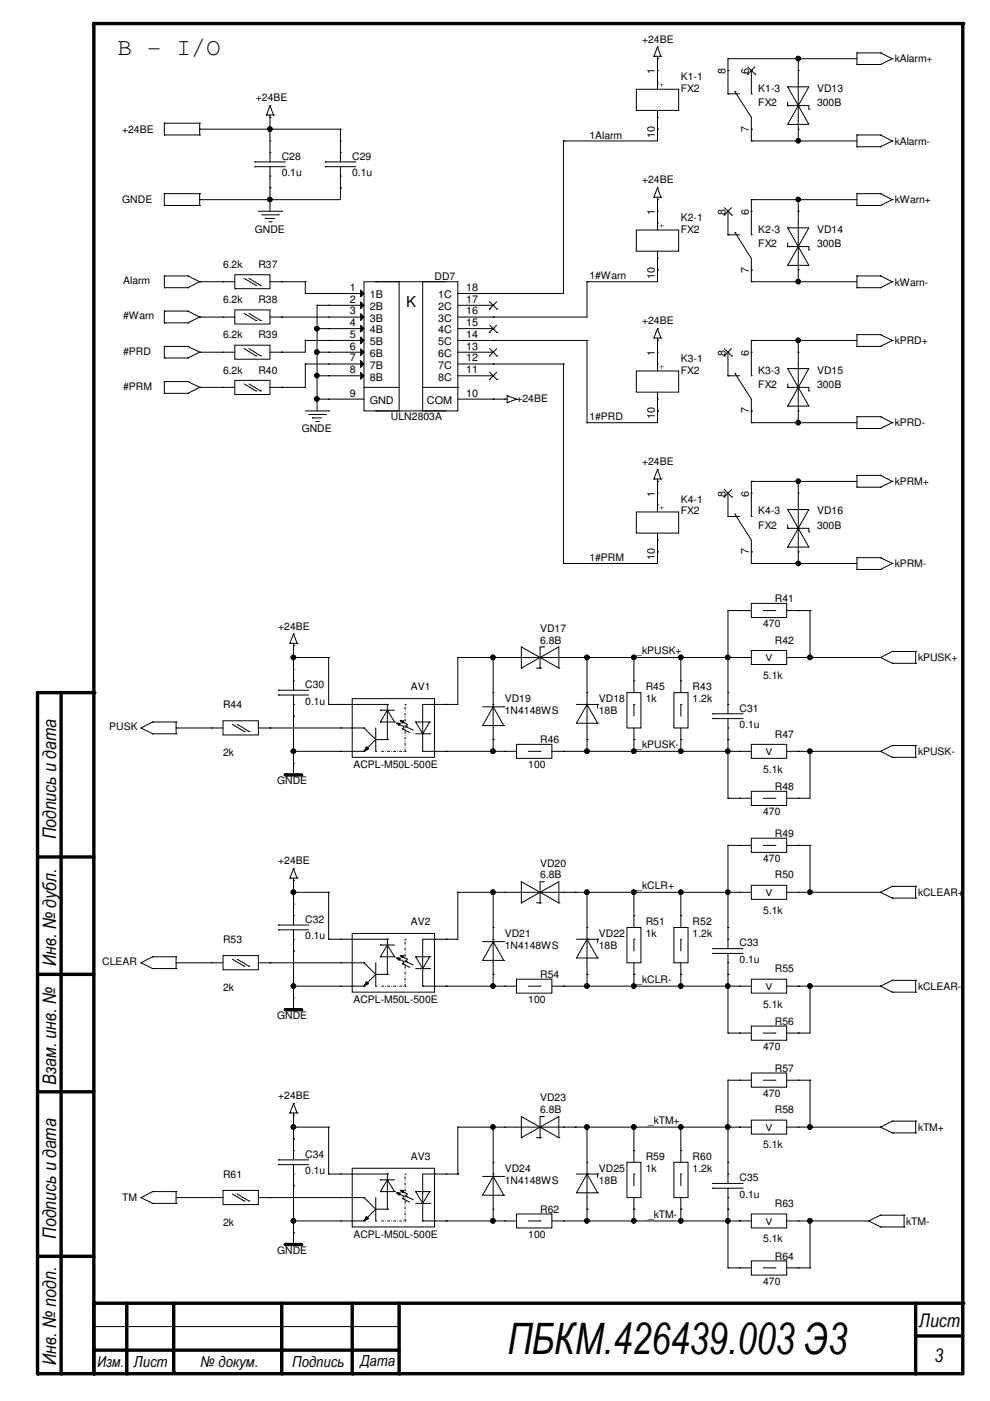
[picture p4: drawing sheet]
<svg xmlns="http://www.w3.org/2000/svg" width="210mm" height="297mm" viewBox="0 0 210 297" stroke-linecap="round" stroke-linejoin="round" font-family="sans-serif">
<g fill="none" stroke="#000" stroke-width=".72">
<path d="M13 146.9v144.4M19.9 146.9h-11.9v144.4h196.1v-286.3h-184.2v286.3M60.5 164.3h3.5M8 181.7h11.9M8 206.6h11.9M60.5 214.1h3.5M8 231.5h11.9M8 266.4h11.9M20.2 276.3h183.9M26.9 276.3v15M36.8 276.3v14.7M59.7 276.3v15"/>
<path d="M60.5 263.9h3.5M74.7 276.3v15M84.6 276.3v15M194.1 276.3v15M19.9 286.3h64.7M194.1 283.3h10"/>
</g>
<g fill="#000">
<circle cx="19.9" cy="5" r=".36"/>
<circle cx="204.1" cy="5" r=".36"/>
<circle cx="8" cy="146.9" r=".36"/>
<circle cx="19.9" cy="146.9" r=".36"/>
<circle cx="60.5" cy="164.3" r=".36"/>
<circle cx="8" cy="181.7" r=".36"/>
<circle cx="8" cy="206.6" r=".36"/>
<circle cx="60.5" cy="214.1" r=".36"/>
<circle cx="8" cy="231.5" r=".36"/>
<circle cx="8" cy="266.4" r=".36"/>
<circle cx="19.9" cy="276.3" r=".36"/>
<circle cx="20.2" cy="276.3" r=".36"/>
<circle cx="60.5" cy="263.9" r=".36"/>
<circle cx="204.1" cy="276.3" r=".36"/>
<circle cx="8" cy="291.3" r=".36"/>
<circle cx="13" cy="291.3" r=".36"/>
<circle cx="19.9" cy="291.3" r=".36"/>
<circle cx="19.9" cy="286.3" r=".36"/>
<circle cx="26.9" cy="291.3" r=".36"/>
<circle cx="36.8" cy="291" r=".36"/>
<circle cx="59.7" cy="291.3" r=".36"/>
<circle cx="74.7" cy="291.3" r=".36"/>
<circle cx="84.6" cy="291.3" r=".36"/>
<circle cx="194.1" cy="291.3" r=".36"/>
<circle cx="194.1" cy="283.3" r=".36"/>
</g>
<g fill="none" stroke="#000" stroke-width=".21">
<path d="M134.9 18.9h9v4.5h-9zM138.6 11.9h.1M138.6 11.9h1.5M139.4 12.4h.1M139.4 9.9h.1M139.4 17.4h.1M139.4 14.9h.1M139.4 11.9v7M139.4 9.9l-.8 2M139.4 9.9l.7 2M140.1 11.9h.1M154.3 12.4h.1"/>
<path d="M154.3 19.9h.1M154.3 14.9h.1M154.3 12.4v7.5M154.3 12.4h27.4M154.3 19.9h2.5M155.8 19.4h.1M155.8 19.4l3.5 5.5v5M158.5 15.7h.1M158.5 14.2l1.6 1.5M159.3 19.9h.1M159.3 14.9h.1M159.3 14.9v5"/>
<path d="M160.1 14.2l-1.6 1.5M160.1 15.7h.1M167 18.4h.1M167 18.4l4.5 8h-4.5M167 18.4h4.5l-4.5 8M169.2 12.4h.1M169.2 14.9h.1M169.2 12.4v17.5M181.7 13.7h.1M181.7 11.2h.1M181.7 11.2v2.5M181.7 11.2h5"/>
<path d="M181.7 13.7h5M186.7 11.2h.1M186.7 13.7h.1M186.7 11.2l2.5 1.2M189.2 12.4h.1M189.2 12.4l-2.5 1.3M34.8 28.6h.1M34.8 26.1h.1M34.8 26.1v2.5M34.8 26.1h7.5M34.8 28.6h7.5M42.3 27.4h.1"/>
<path d="M42.3 26.1h.1M42.3 28.6h.1M42.3 27.4h29.9M42.3 26.1v2.5M54 35.3h.1M54 34.3h.1M54 35.3h6.5M54 34.3h6.5M56.5 24.4h.1M56.5 24.4h1.5M57.2 27.4h.1M57.2 24.9h.1"/>
<path d="M57.2 39.8h.1M57.2 22.4h.1M57.2 37.3h.1M57.2 32.3h.1M57.2 29.9h.1M57.2 24.4v9.9M57.2 35.3v9.5M57.2 22.4l-.7 2M57.2 22.4l.8 2M58 24.4h.1M69 35.3h.1M69 34.3h.1"/>
<path d="M69 35.3h6.4M69 34.3h6.4M72.2 27.4h.1M72.2 39.8h.1M72.2 37.3h.1M72.2 32.3h.1M72.2 29.9h.1M72.2 27.4v6.9M72.2 35.3v7h-29.9M119.5 29.9h.1M119.5 29.9v32.3h-22.4M139.4 27.4h.1"/>
<path d="M139.4 39.8h.1M139.4 24.9h.1M139.4 23.4v6.5h-19.9M139.4 39.8l-.8 2M139.4 39.8l.7 2M159.3 29.9h.1M159.3 27.4h.1M159.3 29.9h22.4M167 22.4h.1M167 26.4h.1M167 21.7v.7M167 22.4h4.5v.8"/>
<path d="M169.2 29.9h.1M169.2 22.4h.1M169.2 27.4h.1M171.5 23.2h.1M181.7 31.1h.1M181.7 28.6h.1M181.7 28.6h5M181.7 28.6v2.5M181.7 31.1h5M186.7 28.6h.1M186.7 31.1h.1M186.7 28.6l2.5 1.3"/>
<path d="M189.2 29.9h.1M189.2 29.9l-2.5 1.2M34.8 43.6h.1M34.8 41.1h.1M34.8 58.5h.1M34.8 41.1h7.5M34.8 43.6h7.5M34.8 41.1v2.5M34.8 58.5v2.5M34.8 58.5h5M39.8 58.5h.1M39.8 58.5l2.5 1.2"/>
<path d="M42.3 59.7h.1M42.3 42.3h.1M42.3 41.1h.1M42.3 43.6h.1M42.3 59.7h7.5M42.3 41.1v2.5M42.3 59.7l-2.5 1.3M47.3 59.7h.1M49.8 58.3h7.4v2.9h-7.4zM51.8 59l2.5 1.5M52.8 59l2.4 1.5M54.8 44.8h4.9"/>
<path d="M55.5 45.6h3.5M56.3 46.3h.1M56.3 46.3h2M57 47h.5M57.2 42.3h.1M57.2 59.7h7.5M57.5 47h.1M59 45.6h.1M59.7 59.7h.1M59.7 44.8h.1M64.7 59.7h.1M64.7 59.7v2.5"/>
<path d="M77.2 59.7h7.4v27.4h-7.4zM79.7 59.7h.1M79.7 59.7h14.9M89.6 59.7h7.5v27.4h-7.5zM124.5 59.7h.1M124.5 59.7v7.5h-27.4M134.9 48.8h9v4.5h-9zM138.6 41.8h.1M138.6 41.8h1.5M139.4 57.2h.1M139.4 42.3h.1M139.4 54.8h.1"/>
<path d="M139.4 47.3h.1M139.4 44.8h.1M139.4 53.3v6.4h-14.9M139.4 41.8v7M140.1 41.8h.1M153.5 45.6h.1M153.6 44l1.6 1.6M154.3 49.8h.1M154.3 44.8h.1M154.3 44.8v5M154.3 49.8h2.5M155.1 44l-1.6 1.6"/>
<path d="M155.2 45.6h.1M155.8 49.3h.1M155.8 49.3l3.5 5.5v4.9M159.3 57.2h.1M159.3 59.7h.1M159.3 42.3h.1M159.3 49.8h.1M159.3 44.8h.1M159.3 59.7h22.4M159.3 42.3h22.4M159.3 42.3v7.5M167 48.3h.1"/>
<path d="M167 52.3h.1M167 56.3h.1M167 48.3l2.2 4M167 48.3h4.5l-4.5 8M167 52.3h4.5v.7M167 51.5v.8M169.2 59.7h.1M169.2 42.3h.1M169.2 52.3h.1M169.2 57.2h.1M169.2 44.8h.1M169.2 42.3v17.4"/>
<path d="M169.2 52.3l2.3 4h-4.5M171.5 53h.1M181.7 43.6h.1M181.7 41.1h.1M181.7 58.5h.1M181.7 41.1h5M181.7 43.6h5M181.7 58.5h5M181.7 41.1v2.5M181.7 58.5v2.5M186.7 41.1h.1M186.7 43.6h.1"/>
<path d="M186.7 58.5h.1M186.7 41.1l2.5 1.2M186.7 58.5l2.5 1.2M189.2 42.3h.1M189.2 59.7h.1M189.2 42.3l-2.5 1.3M189.2 59.7l-2.5 1.3M34.8 75.9h.1M34.8 73.4h.1M34.8 68.5h.1M34.8 66h.1M34.8 61h.1"/>
<path d="M34.8 66v2.5M34.8 73.4v2.5M34.8 75.9h5M34.8 73.4h5M34.8 68.5h5M34.8 66h5M34.8 61h5M39.8 75.9h.1M39.8 73.4h.1M39.8 68.5h.1M39.8 66h.1M39.8 61h.1"/>
<path d="M39.8 73.4l2.5 1.3M39.8 66l2.5 1.2M42.3 67.2h.1M42.3 74.7h.1M42.3 67.2h7.5M42.3 74.7h7.5M42.3 74.7l-2.5 1.2M42.3 67.2l-2.5 1.3M47.3 74.7h.1M47.3 67.2h.1M49.8 73.2h7.4v3h-7.4zM49.8 65.7h7.4v3h-7.4z"/>
<path d="M51.8 73.9l2.5 1.5M51.8 66.5l2.5 1.4M52.8 73.9l2.4 1.5M52.8 66.5l2.4 1.4M54.3 75.4h.1M54.3 67.9h.1M54.3 60.5h.1M55.2 75.4h.1M55.2 67.9h.1M55.2 60.5h.1M57.2 67.2h20M59.7 67.2h.1"/>
<path d="M59.7 74.7h.1M64.7 62.2h.1M64.7 77.2h.1M64.7 72.2h.1M64.7 72.2v2.5h-7.5M64.7 77.2v4.9h-7.5M64.7 77.2h12.5M64.7 72.2h12.5M64.7 62.2h12.5M67.2 64.7h.1M67.2 69.7h.1M67.2 79.7h.1"/>
<path d="M67.2 74.7h.1M67.2 64.7v22.4M67.2 74.7h10M67.2 64.7h10M67.2 79.7h10M67.2 69.7h10M69.7 64.7h.1M69.7 77.2h.1M69.7 79.7h.1M69.7 69.7h.1M69.7 74.7h.1M69.7 67.2h.1"/>
<path d="M69.7 72.2h.1M69.7 62.2h.1M76.5 64l.7 .7-.7 .7zM76.5 76.5l.7 .7-.7 .7zM76.5 79l.7 .7-.7 .7zM76.5 69l.7 .7-.7 .7zM76.5 74l.7 .7-.7 .7zM76.5 66.5l.7 .7-.7 .7zM76.5 71.5l.7 .7-.7 .7zM76.5 61.5l.7 .7-.7 .7zM97.1 74.7h7.5M97.1 77.2h22.4"/>
<path d="M97.1 72.2h27.4M97.1 64.7h7.5M97.1 79.7h7.5M97.1 69.7h7.5M103.8 75.5h.1M103.8 70.5h.1M103.8 65.5h.1M103.8 78.9l1.6 1.6M103.8 73.9l1.6 1.6M103.8 68.9l1.6 1.6M103.8 64l1.6 1.5M104.6 77.2h.1"/>
<path d="M104.6 72.2h.1M104.6 67.2h.1M104.6 62.2h.1M104.6 79.7h.1M104.6 74.7h.1M104.6 69.7h.1M104.6 64.7h.1M105.3 68.9l-1.5 1.6M105.3 78.9l-1.5 1.6M105.3 73.9l-1.5 1.6M105.3 64l-1.5 1.5M105.4 75.5h.1"/>
<path d="M105.4 70.5h.1M105.4 65.5h.1M119.5 77.2h.1M119.5 77.2v42.3M124.5 72.2h.1M124.5 72.2v17.4M134.9 78.7h9v4.4h-9zM138.6 71.7h.1M138.6 71.7h1.5M139.4 72.2h.1M139.4 69.7h.1M139.4 77.2h.1"/>
<path d="M139.4 74.7h.1M139.4 71.7v7M139.4 69.7l-.8 2M139.4 69.7l.7 2M140.1 71.7h.1M153.5 75.5h.1M153.6 73.9l1.6 1.6M154.3 79.7h.1M154.3 74.7h.1M154.3 74.7v5M154.3 79.7h2.5M155.1 73.9l-1.6 1.6"/>
<path d="M155.2 75.5h.1M155.8 79.2h.1M155.8 79.2l3.5 5.4v5M159.3 72.2h.1M159.3 79.7h.1M159.3 74.7h.1M159.3 72.2h22.4M159.3 72.2v7.5M167 78.1h.1M167 78.1l4.5 8h-4.5M167 78.1h4.5l-4.5 8M169.2 72.2h.1"/>
<path d="M169.2 74.7h.1M169.2 72.2v17.4M181.7 61h.1M181.7 73.4h.1M181.7 71h.1M181.7 73.4h5M181.7 61h5M181.7 71v2.4M181.7 71h5M186.7 61h.1M186.7 71h.1M186.7 73.4h.1"/>
<path d="M186.7 71l2.5 1.2M189.2 72.2h.1M189.2 72.2l-2.5 1.2M34.8 83.4h.1M34.8 80.9h.1M34.8 80.9v2.5M34.8 83.4h5M34.8 80.9h5M39.8 83.4h.1M39.8 80.9h.1M39.8 80.9l2.5 1.2M42.3 82.1h.1"/>
<path d="M42.3 82.1h7.5M42.3 82.1l-2.5 1.3M47.3 82.1h.1M49.8 80.6h7.4v3.1h-7.4zM51.8 81.4l2.5 1.5M52.8 81.4l2.4 1.5M54.3 82.9h.1M55.2 82.9h.1M59.7 82.1h.1M64.7 87.1h5M65.4 87.9h3.6M66.2 88.6h.1"/>
<path d="M66.2 88.6h2M67 89.4h.4M67.2 84.6h.1M67.2 84.6h10M67.4 89.4h.1M69 87.9h.1M69.7 87.1h.1M69.7 84.6h.1M77.2 82.1h.1M77.2 82.1h7.4M79.7 87.1h.1M79.7 87.1h14.9"/>
<path d="M89.6 82.1h7.5M97.1 82.1h.1M97.1 84.6h10.4M103.8 80.5h.1M104.6 84.6h.1M105.4 80.5h.1M107 84.6h.1M107.5 83.9h.1M107.5 85.4h.1M107.5 83.9v1.5M107.5 83.9l2 .7M109.5 84.6h.1"/>
<path d="M109.5 84.6l-2 .8M124.5 89.6h.1M139.4 87.1h.1M139.4 99.6h.1M139.4 84.6h.1M139.4 83.1v6.5h-14.9M139.4 99.6l-.8 2M139.4 99.6l.7 2M159.3 89.6h.1M159.3 87.1h.1M159.3 89.6h22.4M167 82.1h.1"/>
<path d="M167 86.1h.1M167 82.1h4.5v.8M167 81.4v.7M169.2 89.6h.1M169.2 82.1h.1M169.2 87.1h.1M171.5 82.9h.1M181.7 90.8h.1M181.7 88.3h.1M181.7 88.3v2.5M181.7 88.3h5M181.7 90.8h5"/>
<path d="M186.7 88.3h.1M186.7 90.8h.1M186.7 88.3l2.5 1.3M189.2 89.6h.1M189.2 89.6l-2.5 1.2M119.5 119.5h.1M134.9 108.5h9v4.5h-9zM138.6 101.6h.1M138.6 101.6h1.5M139.4 117h.1M139.4 102.1h.1M139.4 114.5h.1"/>
<path d="M139.4 107h.1M139.4 104.6h.1M139.4 113v6.5h-19.9M139.4 101.6v6.9M140.1 101.6h.1M153.5 105.4h.1M153.6 103.8l1.6 1.6M154.3 109.5h.1M154.3 104.6h.1M154.3 104.6v4.9M154.3 109.5h2.5M155.1 103.8l-1.6 1.6"/>
<path d="M155.2 105.4h.1M155.8 109h.1M155.8 109l3.5 5.5v5M159.3 102.1h.1M159.3 119.5h.1M159.3 117h.1M159.3 109.5h.1M159.3 104.6h.1M159.3 102.1h22.4M159.3 119.5h22.4M159.3 102.1v7.4M167 108h.1"/>
<path d="M167 112h.1M167 116h.1M167 111.3v.7M167 112h4.5v.8M167 108l4.5 8h-4.5M167 108h4.5l-4.5 8M169.2 102.1h.1M169.2 119.5h.1M169.2 112h.1M169.2 117h.1M169.2 104.6h.1M169.2 102.1v17.4"/>
<path d="M171.5 112.8h.1M181.7 103.3h.1M181.7 100.8h.1M181.7 118.2h.1M181.7 100.8h5M181.7 103.3h5M181.7 100.8v2.5M181.7 118.2v2.5M181.7 118.2h5M186.7 100.8h.1M186.7 103.3h.1M186.7 118.2h.1"/>
<path d="M186.7 100.8l2.5 1.3M186.7 118.2l2.5 1.3M189.2 102.1h.1M189.2 119.5h.1M189.2 102.1l-2.5 1.2M189.2 119.5l-2.5 1.2M61.5 136.4h.1M61.5 136.4h1.5M62.2 136.9h.1M62.2 139.4h.1M62.2 134.4h.1M62.2 139.4h7.5"/>
<path d="M62.2 136.4v9.9M62.2 134.4l-.7 2M62.2 134.4l.8 2M63 136.4h.1M69.7 139.4h.1M69.7 139.4v10M97.1 139.4h.1M97.1 139.4h62.2M97.1 139.4v10h-7.5v9.9M104.6 139.4h.1M104.6 139.4v19.9M107 139.4h.1"/>
<path d="M114.5 139.4h.1M115.2 137.2h.1M115.2 137.2h-.7v4.4M119.5 139.4h.1M122 139.4h.1M124.5 139.4h.1M124.5 139.4v19.9M134.4 139.4h.1M134.4 139.4v7.5M144.4 139.4h.1M144.4 139.4v7.5M154.3 139.4h.1"/>
<path d="M154.3 129.5h.1M154.3 129.5v21.8M154.3 129.5h5M156.8 129.5h.1M156.8 139.4h.1M159.3 127.9h7.5v3h-7.5zM159.3 137.9h7.5v3h-7.5zM161.8 129.5h2.5M164.3 129.5h.1M166.8 139.4h19.9M166.8 129.5h4.9M169.2 139.4h.1"/>
<path d="M169.2 129.5h.1M171.7 129.5h.1M171.7 139.4h.1M171.7 129.5v9.9M181.7 120.7h.1M181.7 120.7h5M186.7 139.4h.1M186.7 120.7h.1M186.7 139.4l2.5 1.2M189.2 138.1h.1M189.2 138.1l-2.5 1.3M189.2 138.1h4.9"/>
<path d="M194.1 138.1h.1M194.1 138.1v2.5M29.9 154.3h.1M29.9 154.3l2.4 1.3M32.3 155.6h.1M32.3 153.1h.1M32.3 155.6h5M32.3 153.1l-2.4 1.2M32.3 153.1h5M37.3 154.3h.1M37.3 153.1h.1M37.3 155.6h.1"/>
<path d="M37.3 154.3h10M37.3 153.1v2.5M44.8 154.3h.1M47.3 152.8h7.5v3h-7.5zM49.3 153.6l2.5 1.5M50.3 153.6l2.5 1.5M51.8 155.1h.1M52.8 155.1h.1M54.8 154.3h22.4M57.2 154.3h.1M59 147.4h.1M59 146.3h.1"/>
<path d="M59 147.4h6.4M59 146.3h6.4M62.2 159.3h.1M62.2 151.8h.1M62.2 149.4h.1M62.2 144.4h.1M62.2 141.9h.1M62.2 159.3h15M62.2 147.4v16.9M69.7 149.4h.1M69.7 149.4h12.4M72.2 159.3h.1"/>
<path d="M72.2 154.3h.1M72.2 149.4h.1M74.7 148.1h17.4v12.5h-17.4zM74.7 159.3h.1M74.7 154.3h.1M77.2 154.3h.1M77.2 159.3h.1M77.2 154.3l2.5 2.5M77.7 158.3l.4 .5-.9 .5zM79.7 159.3h.1M79.7 156.8l-2.5 2.5M79.7 156.8h2.4"/>
<path d="M79.7 154.3v5M80.6 150.6h.1M80.6 153.1h.1M80.6 153.1h3.1M80.6 150.6h3.1M82.1 149.4h.1M82.1 156.8h.1M82.1 150.6h.1M82.1 149.4v7.4M82.1 150.6l1.6 2.5M82.1 150.6l-1.5 2.5M83.7 153.1h.1"/>
<path d="M84.1 153.3h.8l-.3 .5zM84.1 153.3h.1M84.1 153.3l1.5 .8-.2 .5M84.9 152.8h.7l-.2 .5zM84.9 152.8h.1M84.9 152.8l1.5 .8-.3 .5M85.4 154.6h.1M85.4 154.6l1.5 .7M86.1 154.1h.1M86.1 154.1l1.5 .7M88.1 153.1h.1M88.1 155.6h3"/>
<path d="M88.1 153.1h3M88.1 153.1l1.5 2.5M89.6 159.3h.1M89.6 155.6h.1M89.6 159.3h19.9M91.1 153.1h.1M91.1 155.6h.1M91.1 153.1l-1.5 2.5M92.1 149.4h.1M92.1 159.3h.1M94.6 159.3h.1M94.6 149.4h.1"/>
<path d="M102.3 149.9h4.5M104.6 156.8h.1M104.6 159.3h.1M104.6 149.9h.1M104.6 149.4h.1M104.6 146.9h.1M104.6 149.9l-2.3 3.9h4.5M104.6 149.9l2.2 3.9M106.8 153.8h.1M106.8 149.9h.1M107 159.3h.1M109.5 157.8h7.5v3h-7.5z"/>
<path d="M110.5 141.6h.1M110.5 141.6l8-4.4v4.4M110.5 141.6v-4.4l8 4.4M112 159.3h2.5M113.7 141.6h.8M114.5 141.6h.1M114.5 159.3h.1M117 159.3h42.3M118.5 141.6h.1M119.5 159.3h.1M122.2 149.4h4.5M124.5 156.8h.1"/>
<path d="M124.5 159.3h.1M124.5 149.4h.1M124.5 146.9h.1M124.5 149.4l2.2 3.9M124.5 149.4l-2.3 3.9h4.5M126.7 153.3h.1M126.7 149.4h.1M126.7 149.4v.7M132.9 146.9h3v7.4h-3zM134.4 156.8h.1M134.4 159.3h.1M134.4 149.4h.1"/>
<path d="M134.4 144.4h.1M134.4 149.4v2.4M134.4 154.3v5M142.9 146.9h3v7.4h-3zM144.4 156.8h.1M144.4 159.3h.1M144.4 149.4h.1M144.4 144.4h.1M144.4 149.4v2.4M144.4 154.3v5M151.1 152.4h.1M151.1 151.3h.1"/>
<path d="M151.1 152.4h6.5M151.1 151.3h6.5M154.3 156.8h.1M154.3 159.3h.1M154.3 154.3h.1M154.3 149.4h.1M154.3 146.9h.1M154.3 152.4v16.8M156.8 159.3h.1M159.3 157.8h7.5v3h-7.5zM166.8 159.3h19.9M169.2 159.3h.1"/>
<path d="M171.7 159.3h.1M171.7 159.3v9.9h-4.9M186.7 159.3h.1M186.7 159.3l2.5 1.3M189.2 140.6h.1M189.2 158.1h.1M189.2 140.6h4.9M189.2 158.1l-2.5 1.2M189.2 158.1h4.9M194.1 140.6h.1M194.1 158.1h.1M194.1 158.1v2.5"/>
<path d="M62.2 161.8h.1M154.3 169.2h.1M154.3 179.2h.1M154.3 179.2v21.9M154.3 169.2h5M154.3 179.2h5M156.8 169.2h.1M156.8 179.2h.1M159.3 167.8h7.5v3h-7.5zM159.3 177.7h7.5v3h-7.5zM161.8 169.2h2.5M161.8 179.2h2.5"/>
<path d="M164.3 169.2h.1M164.3 179.2h.1M166.8 179.2h4.9M169.2 169.2h.1M169.2 179.2h.1M171.7 179.2h.1M171.7 179.2v10M189.2 160.6h.1M189.2 160.6h4.9M194.1 160.6h.1M59 197.1h.1M59 196.1h.1"/>
<path d="M59 197.1h6.4M59 196.1h6.4M61.5 186.2h.1M61.5 186.2h1.5M62.2 186.7h.1M62.2 189.2h.1M62.2 184.2h.1M62.2 199.1h.1M62.2 194.1h.1M62.2 191.7h.1M62.2 189.2h7.5M62.2 186.2v9.9"/>
<path d="M62.2 197.1v17M62.2 184.2l-.7 2M62.2 184.2l.8 2M63 186.2h.1M69.7 199.1h.1M69.7 189.2h.1M69.7 189.2v9.9M69.7 199.1h12.4M72.2 199.1h.1M74.7 197.9h17.4v12.5h-17.4zM82.1 199.1h.1M82.1 199.1v7.5"/>
<path d="M92.1 199.1h.1M94.6 199.1h.1M97.1 189.2h.1M97.1 189.2h62.2M97.1 189.2v9.9h-7.5v10M102.3 199.6h4.5M104.6 189.2h.1M104.6 199.6h.1M104.6 199.1h.1M104.6 196.6h.1M104.6 189.2v19.9M104.6 199.6l-2.3 4h4.5"/>
<path d="M104.6 199.6l2.2 4M106.8 199.6h.1M107 189.2h.1M110.5 191.4h.1M110.5 191.4v-4.5l8 4.5M110.5 191.4l8-4.5v4.5M113.7 191.4h.8M114.5 189.2h.1M114.5 191.4h.1M115.2 186.9h.1M115.2 186.9h-.7v4.5M118.5 191.4h.1"/>
<path d="M119.5 189.2h.1M122 189.2h.1M122.2 199.1h4.5M124.5 189.2h.1M124.5 199.1h.1M124.5 196.6h.1M124.5 189.2v19.9M124.5 199.1l2.2 4M124.5 199.1l-2.3 4h4.5M126.7 199.1h.1M126.7 199.1v.8M132.9 196.6h3v7.5h-3z"/>
<path d="M134.4 189.2h.1M134.4 199.1h.1M134.4 194.1h.1M134.4 189.2v7.4M134.4 199.1v2.5M142.9 196.6h3v7.5h-3zM144.4 189.2h.1M144.4 199.1h.1M144.4 194.1h.1M144.4 189.2v7.4M144.4 199.1v2.5M154.3 189.2h.1"/>
<path d="M154.3 199.1h.1M154.3 196.6h.1M156.8 189.2h.1M159.3 187.7h7.5v3h-7.5zM166.8 189.2h19.9M169.2 189.2h.1M186.7 189.2h.1M186.7 189.2l2.5 1.2M189.2 187.9h.1M189.2 190.4h.1M189.2 187.9l-2.5 1.3M189.2 187.9h4.9"/>
<path d="M189.2 190.4h4.9M194.1 187.9h.1M194.1 190.4h.1M194.1 187.9v2.5M29.9 204.1h.1M29.9 204.1l2.4 1.3M32.3 205.4h.1M32.3 202.9h.1M32.3 205.4h5M32.3 202.9l-2.4 1.2M32.3 202.9h5M37.3 204.1h.1"/>
<path d="M37.3 202.9h.1M37.3 205.4h.1M37.3 204.1h10M37.3 202.9v2.5M44.8 204.1h.1M47.3 202.6h7.5v3h-7.5zM49.3 203.4l2.5 1.5M50.3 203.4l2.5 1.5M51.8 204.9h.1M52.8 204.9h.1M54.8 204.1h22.4M57.2 204.1h.1"/>
<path d="M62.2 209.1h.1M62.2 201.6h.1M62.2 211.6h.1M62.2 209.1h15M72.2 209.1h.1M72.2 204.1h.1M74.7 209.1h.1M74.7 204.1h.1M77.2 204.1h.1M77.2 209.1h.1M77.2 204.1l2.5 2.5M77.7 208.1l.4 .5-.9 .5z"/>
<path d="M79.7 209.1h.1M79.7 204.1v5M79.7 206.6l-2.5 2.5M79.7 206.6h2.4M80.6 200.4h.1M80.6 202.9h.1M80.6 202.9h3.1M80.6 200.4h3.1M82.1 206.6h.1M82.1 200.4h.1M82.1 200.4l1.6 2.5M82.1 200.4l-1.5 2.5"/>
<path d="M83.7 202.9h.1M84.1 203.1h.8l-.3 .5zM84.1 203.1h.1M84.1 203.1l1.5 .8-.2 .4M84.9 202.6h.7l-.2 .5zM84.9 202.6h.1M84.9 202.6l1.5 .8-.3 .5M85.4 204.3h.1M85.4 204.3l1.5 .8M86.1 203.9h.1M86.1 203.9l1.5 .7M88.1 202.9h.1"/>
<path d="M88.1 205.4h3M88.1 202.9h3M88.1 202.9l1.5 2.5M89.6 209.1h.1M89.6 205.4h.1M89.6 209.1h19.9M91.1 202.9h.1M91.1 205.4h.1M91.1 202.9l-1.5 2.5M92.1 209.1h.1M94.6 209.1h.1M104.6 206.6h.1"/>
<path d="M104.6 209.1h.1M106.8 203.6h.1M107 209.1h.1M109.5 207.6h7.5v3h-7.5zM112 209.1h2.5M114.5 209.1h.1M117 209.1h42.3M119.5 209.1h.1M124.5 206.6h.1M124.5 209.1h.1M126.7 203.1h.1M134.4 206.6h.1"/>
<path d="M134.4 209.1h.1M134.4 204.1v5M144.4 206.6h.1M144.4 209.1h.1M144.4 204.1v5M151.1 202.1h.1M151.1 201.1h.1M151.1 202.1h6.5M151.1 201.1h6.5M154.3 206.6h.1M154.3 209.1h.1M154.3 219h.1"/>
<path d="M154.3 204.1h.1M154.3 202.1v16.9M154.3 219h5M156.8 219h.1M156.8 209.1h.1M159.3 217.6h7.5v3h-7.5zM159.3 207.6h7.5v3h-7.5zM161.8 219h2.5M164.3 219h.1M166.8 209.1h19.9M169.2 209.1h.1M169.2 219h.1"/>
<path d="M171.7 209.1h.1M171.7 209.1v9.9h-4.9M186.7 209.1h.1M186.7 209.1l2.5 1.3M189.2 207.9h.1M189.2 210.4h.1M189.2 207.9l-2.5 1.2M189.2 207.9h4.9M189.2 210.4h4.9M194.1 207.9h.1M194.1 210.4h.1M194.1 207.9v2.5"/>
<path d="M61.5 236h.1M61.5 236h1.5M62.2 239h.1M62.2 236.5h.1M62.2 234h.1M62.2 239h7.5M62.2 236v9.9M62.2 234l-.7 2M62.2 234l.8 2M63 236h.1M69.7 239h.1M69.7 239v9.9"/>
<path d="M97.1 239h.1M97.1 239h62.2M97.1 239v9.9M104.6 239h.1M104.6 239v19.9M107 239h.1M114.5 239h.1M115.2 236.7h.1M115.2 236.7h-.7v4.5M119.5 239h.1M122 239h.1M124.5 239h.1"/>
<path d="M124.5 239v19.9M134.4 239h.1M134.4 239v7.4M144.4 239h.1M144.4 239v7.4M154.3 239h.1M154.3 229h.1M154.3 229v21.9M154.3 229h5M156.8 239h.1M156.8 229h.1M159.3 227.5h7.5v3h-7.5z"/>
<path d="M159.3 237.5h7.5v3h-7.5zM161.8 229h2.5M164.3 229h.1M166.8 239h19.9M166.8 229h4.9M169.2 229h.1M169.2 239h.1M171.7 239h.1M171.7 229h.1M171.7 229v10M186.7 239h.1M186.7 239l2.5 1.2"/>
<path d="M189.2 237.7h.1M189.2 237.7l-2.5 1.3M189.2 237.7h4.9M194.1 237.7h.1M194.1 237.7v2.5M29.9 253.9h.1M29.9 253.9l2.4 1.2M32.3 255.1h.1M32.3 252.6h.1M32.3 255.1h5M32.3 252.6l-2.4 1.3M32.3 252.6h5"/>
<path d="M37.3 253.9h.1M37.3 252.6h.1M37.3 255.1h.1M37.3 253.9h10M37.3 252.6v2.5M44.8 253.9h.1M47.3 252.4h7.5v3h-7.5zM49.3 253.2l2.5 1.4M50.3 253.2l2.5 1.4M51.8 254.6h.1M52.8 254.6h.1M54.8 253.9h22.4"/>
<path d="M57.2 253.9h.1M59 246.9h.1M59 245.9h.1M59 246.9h6.4M59 245.9h6.4M62.2 258.9h.1M62.2 251.4h.1M62.2 241.5h.1M62.2 248.9h.1M62.2 243.9h.1M62.2 246.9v17M62.2 258.9h15"/>
<path d="M69.7 248.9h.1M69.7 248.9h12.4M72.2 258.9h.1M72.2 253.9h.1M72.2 248.9h.1M74.7 247.7h17.4v12.4h-17.4zM74.7 258.9h.1M74.7 253.9h.1M77.2 253.9h.1M77.2 258.9h.1M77.2 253.9l2.5 2.5M77.7 257.9l.4 .5-.9 .5z"/>
<path d="M79.7 258.9h.1M79.7 253.9v5M79.7 256.4l-2.5 2.5M79.7 256.4h2.4M80.6 250.1h.1M80.6 252.6h.1M80.6 252.6h3.1M80.6 250.1h3.1M82.1 248.9h.1M82.1 256.4h.1M82.1 250.1h.1M82.1 248.9v7.5"/>
<path d="M82.1 250.1l1.6 2.5M82.1 250.1l-1.5 2.5M83.7 252.6h.1M84.1 252.9h.8l-.3 .5zM84.1 252.9h.1M84.1 252.9l1.5 .8-.2 .4M84.9 252.4h.7l-.2 .5zM84.9 252.4h.1M84.9 252.4l1.5 .8-.3 .5M85.4 254.1h.1M85.4 254.1l1.5 .8M86.1 253.7h.1"/>
<path d="M86.1 253.7l1.5 .7M88.1 252.6h.1M88.1 255.1h3M88.1 252.6h3M88.1 252.6l1.5 2.5M89.6 258.9h.1M89.6 255.1h.1M89.6 258.9h19.9M91.1 252.6h.1M91.1 255.1h.1M91.1 252.6l-1.5 2.5M92.1 248.9h.1"/>
<path d="M92.1 258.9h.1M94.6 258.9h.1M94.6 248.9h.1M97.1 248.9h.1M97.1 248.9h-7.5v10M102.3 249.4h4.5M104.6 258.9h.1M104.6 249.4h.1M104.6 248.9h.1M104.6 256.4h.1M104.6 246.4h.1M104.6 249.4l-2.3 4h4.5"/>
<path d="M104.6 249.4l2.2 4M106.8 253.4h.1M106.8 249.4h.1M107 258.9h.1M109.5 257.4h7.5v2.9h-7.5zM110.5 241.2h.1M110.5 241.2v-4.5l8 4.5M110.5 241.2l8-4.5v4.5M112 258.9h2.5M113.7 241.2h.8M114.5 241.2h.1M114.5 258.9h.1"/>
<path d="M117 258.9h42.3M118.5 241.2h.1M119.5 258.9h.1M122.2 248.9h4.5M124.5 258.9h.1M124.5 256.4h.1M124.5 248.9h.1M124.5 246.4h.1M124.5 248.9l2.2 4M124.5 248.9l-2.3 4h4.5M126.7 252.9h.1M126.7 248.9h.1"/>
<path d="M126.7 248.9v.8M132.9 246.4h3v7.5h-3zM134.4 256.4h.1M134.4 258.9h.1M134.4 248.9h.1M134.4 243.9h.1M134.4 248.9v2.5M134.4 253.9v5M142.9 246.4h3v7.5h-3zM144.4 256.4h.1M144.4 248.9h.1M144.4 243.9h.1"/>
<path d="M144.4 248.9v2.5M144.4 253.9v5M151.1 251.9h.1M151.1 250.9h.1M151.1 251.9h6.5M151.1 250.9h6.5M154.3 258.9h.1M154.3 256.4h.1M154.3 253.9h.1M154.3 248.9h.1M154.3 246.4h.1M154.3 251.9v16.9"/>
<path d="M156.8 258.9h.1M159.3 257.4h7.5v2.9h-7.5zM166.8 258.9h17.4M169.2 258.9h.1M171.7 258.9h.1M171.7 258.9v9.9M184.2 258.9h.1M184.2 258.9l2.5 1.2M186.7 257.6h.1M186.7 257.6l-2.5 1.3M186.7 257.6h5M189.2 240.2h.1"/>
<path d="M189.2 240.2h4.9M191.7 257.6h.1M191.7 257.6v2.5M194.1 240.2h.1M19.9 277h.1M19.9 276.6v.4M62.2 261.4h.1M154.3 268.8h.1M154.3 268.8h5M156.8 268.8h.1M159.3 267.3h7.5v3h-7.5zM161.8 268.8h2.5"/>
<path d="M164.3 268.8h.1M166.8 268.8h4.9M169.2 268.8h.1M171.7 268.8h.1M186.7 260.1h.1M186.7 260.1h5M191.7 260.1h.1M19.9 281.3h.1M19.9 281.3h64.7"/>
<circle cx="169.2" cy="12.4" r=".48"/>
<circle cx="57.2" cy="27.4" r=".48"/>
<circle cx="169.2" cy="29.8" r=".47"/>
<circle cx="57.2" cy="42.3" r=".47"/>
<circle cx="169.2" cy="59.7" r=".48"/>
<circle cx="169.2" cy="42.3" r=".47"/>
<circle cx="67.2" cy="74.6" r=".48"/>
<circle cx="67.2" cy="79.6" r=".47"/>
<circle cx="67.2" cy="69.7" r=".47"/>
<circle cx="169.2" cy="72.2" r=".48"/>
<circle cx="67.2" cy="84.6" r=".48"/>
<circle cx="169.2" cy="89.6" r=".48"/>
<circle cx="169.2" cy="102" r=".48"/>
<circle cx="169.2" cy="119.5" r=".47"/>
<circle cx="62.2" cy="139.4" r=".49"/>
<circle cx="104.5" cy="139.4" r=".48"/>
<circle cx="124.4" cy="139.4" r=".49"/>
<circle cx="134.4" cy="139.4" r=".49"/>
<circle cx="144.3" cy="139.4" r=".48"/>
<circle cx="154.3" cy="139.4" r=".48"/>
<circle cx="171.7" cy="139.4" r=".49"/>
<circle cx="62.2" cy="159.3" r=".49"/>
<circle cx="104.5" cy="159.3" r=".48"/>
<circle cx="124.4" cy="159.3" r=".49"/>
<circle cx="134.4" cy="159.3" r=".49"/>
<circle cx="144.3" cy="159.3" r=".48"/>
<circle cx="154.3" cy="159.3" r=".48"/>
<circle cx="171.7" cy="159.3" r=".49"/>
<circle cx="62.2" cy="189.2" r=".49"/>
<circle cx="104.5" cy="189.2" r=".48"/>
<circle cx="124.4" cy="189.2" r=".49"/>
<circle cx="134.4" cy="189.2" r=".49"/>
<circle cx="144.3" cy="189.2" r=".48"/>
<circle cx="154.3" cy="189.2" r=".48"/>
<circle cx="171.7" cy="189.2" r=".49"/>
<circle cx="62.2" cy="209.1" r=".49"/>
<circle cx="104.5" cy="209.1" r=".48"/>
<circle cx="124.4" cy="209.1" r=".49"/>
<circle cx="134.4" cy="209.1" r=".49"/>
<circle cx="144.3" cy="209.1" r=".48"/>
<circle cx="154.3" cy="209.1" r=".48"/>
<circle cx="171.7" cy="209.1" r=".49"/>
<circle cx="62.2" cy="238.9" r=".49"/>
<circle cx="104.5" cy="238.9" r=".48"/>
<circle cx="124.4" cy="238.9" r=".49"/>
<circle cx="134.4" cy="238.9" r=".49"/>
<circle cx="144.3" cy="238.9" r=".48"/>
<circle cx="154.3" cy="238.9" r=".48"/>
<circle cx="171.7" cy="238.9" r=".49"/>
<circle cx="62.2" cy="258.8" r=".49"/>
<circle cx="104.5" cy="258.8" r=".48"/>
<circle cx="124.4" cy="258.8" r=".49"/>
<circle cx="134.4" cy="258.8" r=".49"/>
<circle cx="144.3" cy="258.8" r=".48"/>
<circle cx="154.3" cy="258.8" r=".48"/>
<circle cx="171.7" cy="258.8" r=".49"/>
</g>
<g fill="#000">
<path d="M76.5 64l.7 .7-.7 .7zM76.5 76.5l.7 .7-.7 .7zM76.5 79l.7 .7-.7 .7zM76.5 69l.7 .7-.7 .7zM76.5 74l.7 .7-.7 .7zM76.5 66.5l.7 .7-.7 .7zM76.5 71.5l.7 .7-.7 .7zM76.5 61.5l.7 .7-.7 .7z"/>
<path d="M77.7 158.3l.4 .5-.9 .5z" fill-rule="evenodd"/>
<path d="M84.1 153.3h.8l-.3 .5z" fill-rule="evenodd"/>
<path d="M84.9 152.8h.7l-.2 .5z" fill-rule="evenodd"/>
<path d="M77.7 208.1l.4 .5-.9 .5z" fill-rule="evenodd"/>
<path d="M84.1 203.1h.8l-.3 .5z" fill-rule="evenodd"/>
<path d="M84.9 202.6h.7l-.2 .5z" fill-rule="evenodd"/>
<path d="M77.7 257.9l.4 .5-.9 .5z" fill-rule="evenodd"/>
<path d="M84.1 252.9h.8l-.3 .5z" fill-rule="evenodd"/>
<path d="M84.9 252.4h.7l-.2 .5z" fill-rule="evenodd"/>
<circle cx="169.2" cy="12.4" r=".48"/>
<circle cx="57.2" cy="27.4" r=".48"/>
<circle cx="169.2" cy="29.8" r=".47"/>
<circle cx="57.2" cy="42.3" r=".47"/>
<circle cx="169.2" cy="59.7" r=".48"/>
<circle cx="169.2" cy="42.3" r=".47"/>
<circle cx="67.2" cy="74.6" r=".48"/>
<circle cx="67.2" cy="79.6" r=".47"/>
<circle cx="67.2" cy="69.7" r=".47"/>
<circle cx="169.2" cy="72.2" r=".48"/>
<circle cx="67.2" cy="84.6" r=".48"/>
<circle cx="169.2" cy="89.6" r=".48"/>
<circle cx="169.2" cy="102" r=".48"/>
<circle cx="169.2" cy="119.5" r=".47"/>
<circle cx="62.2" cy="139.4" r=".49"/>
<circle cx="104.5" cy="139.4" r=".48"/>
<circle cx="124.4" cy="139.4" r=".49"/>
<circle cx="134.4" cy="139.4" r=".49"/>
<circle cx="144.3" cy="139.4" r=".48"/>
<circle cx="154.3" cy="139.4" r=".48"/>
<circle cx="171.7" cy="139.4" r=".49"/>
<circle cx="62.2" cy="159.3" r=".49"/>
<circle cx="104.5" cy="159.3" r=".48"/>
<circle cx="124.4" cy="159.3" r=".49"/>
<circle cx="134.4" cy="159.3" r=".49"/>
<circle cx="144.3" cy="159.3" r=".48"/>
<circle cx="154.3" cy="159.3" r=".48"/>
<circle cx="171.7" cy="159.3" r=".49"/>
<circle cx="62.2" cy="189.2" r=".49"/>
<circle cx="104.5" cy="189.2" r=".48"/>
<circle cx="124.4" cy="189.2" r=".49"/>
<circle cx="134.4" cy="189.2" r=".49"/>
<circle cx="144.3" cy="189.2" r=".48"/>
<circle cx="154.3" cy="189.2" r=".48"/>
<circle cx="171.7" cy="189.2" r=".49"/>
<circle cx="62.2" cy="209.1" r=".49"/>
<circle cx="104.5" cy="209.1" r=".48"/>
<circle cx="124.4" cy="209.1" r=".49"/>
<circle cx="134.4" cy="209.1" r=".49"/>
<circle cx="144.3" cy="209.1" r=".48"/>
<circle cx="154.3" cy="209.1" r=".48"/>
<circle cx="171.7" cy="209.1" r=".49"/>
<circle cx="62.2" cy="238.9" r=".49"/>
<circle cx="104.5" cy="238.9" r=".48"/>
<circle cx="124.4" cy="238.9" r=".49"/>
<circle cx="134.4" cy="238.9" r=".49"/>
<circle cx="144.3" cy="238.9" r=".48"/>
<circle cx="154.3" cy="238.9" r=".48"/>
<circle cx="171.7" cy="238.9" r=".49"/>
<circle cx="62.2" cy="258.8" r=".49"/>
<circle cx="104.5" cy="258.8" r=".48"/>
<circle cx="124.4" cy="258.8" r=".49"/>
<circle cx="134.4" cy="258.8" r=".49"/>
<circle cx="144.3" cy="258.8" r=".48"/>
<circle cx="154.3" cy="258.8" r=".48"/>
<circle cx="171.7" cy="258.8" r=".49"/>
</g>
<path d="M80.9 159.3h5M85.9 159.3h.1M85.9 159.3v-9.9M85.9 149.4h.1M85.9 199.1h.1M80.9 209.1h5M85.9 209.1h.1M85.9 209.1v-10M80.9 258.9h5M85.9 258.9h.1M85.9 258.9v-10M85.9 248.9h.1" fill="none" stroke="#000" stroke-width=".21" stroke-dasharray=".4 .4 0 .4"/>
<text font-size="9.2" x="107.6" y="287">ПБКМ.426439.003 Э3</text>
<text font-size="5.2" x="24.9" y="11.6">B - I/O</text>
<g font-size="4">
<text x="11.9" y="178" transform="rotate(-90 11.9 178)">Подпись и дата</text>
<text x="11.9" y="204.9" transform="rotate(-90 11.9 204.9)">Инв. № дубл.</text>
<text x="11.9" y="230" transform="rotate(-90 11.9 230)">Взам. инв. №</text>
<text x="11.9" y="262.6" transform="rotate(-90 11.9 262.6)">Подпись и дата</text>
<text x="194.9" y="281.3">Лист</text>
<text x="11.9" y="289.5" transform="rotate(-90 11.9 289.5)">Инв. № подп.</text>
<text x="198.1" y="288.8">3</text>
</g>
<g font-size="3.2">
<text x="86.1" y="65.1">K</text>
<text x="20.7" y="289.8">Изм.</text>
<text x="28.4" y="289.8">Лист</text>
<text x="42.5" y="289.8">№ докум.</text>
<text x="62" y="289.8">Подпись</text>
<text x="76.4" y="289.6">Дата</text>
</g>
<g font-size="2.2">
<text x="136.1" y="9">+24BE</text>
<text x="138.9" y="15.7" transform="rotate(-90 138.9 15.7)">1</text>
<text x="139.7" y="17.4" transform="rotate(90 139.7 17.4)">+</text>
<text x="144.4" y="17">K1-1</text>
<text x="153.8" y="15.7" transform="rotate(-90 153.8 15.7)">8</text>
<text x="158.7" y="15.7" transform="rotate(-90 158.7 15.7)">6</text>
<text x="189.7" y="13.3">kAlarm+</text>
<text x="54.3" y="21.5">+24BE</text>
<text x="144.4" y="19.5">FX2</text>
<text x="160.8" y="19.5">K1-3</text>
<text x="160.8" y="22.4">FX2</text>
<text x="173.2" y="19.5">VD13</text>
<text x="173.2" y="22.4">300B</text>
<text x="25.9" y="28.2">+24BE</text>
<text x="125" y="29.4">1Alarm</text>
<text x="138.9" y="29.2" transform="rotate(-90 138.9 29.2)">10</text>
<text x="158.7" y="27.9" transform="rotate(-90 158.7 27.9)">7</text>
<text x="59.7" y="33.9">C28</text>
<text x="74.7" y="33.9">C29</text>
<text x="189.7" y="30.6">kAlarm-</text>
<text x="59.7" y="37.4">0.1u</text>
<text x="74.7" y="37.4">0.1u</text>
<text x="136.1" y="38.9">+24BE</text>
<text x="25.9" y="43.1">GNDE</text>
<text x="138.9" y="45.6" transform="rotate(-90 138.9 45.6)">1</text>
<text x="139.7" y="47.3" transform="rotate(90 139.7 47.3)">+</text>
<text x="144.4" y="46.8">K2-1</text>
<text x="153.8" y="45.6" transform="rotate(-90 153.8 45.6)">8</text>
<text x="158.7" y="45.6" transform="rotate(-90 158.7 45.6)">6</text>
<text x="189.7" y="43.1">kWarn+</text>
<text x="54" y="49.3">GNDE</text>
<text x="144.4" y="49.3">FX2</text>
<text x="160.8" y="49.3">K2-3</text>
<text x="160.8" y="52.3">FX2</text>
<text x="173.2" y="49.3">VD14</text>
<text x="173.2" y="52.3">300B</text>
<text x="47.3" y="56.8">6.2k</text>
<text x="54.8" y="56.8">R37</text>
<text x="92.1" y="59.3">DD7</text>
<text x="125" y="59.2">1#Warn</text>
<text x="138.9" y="59.1" transform="rotate(-90 138.9 59.1)">10</text>
<text x="158.7" y="57.8" transform="rotate(-90 158.7 57.8)">7</text>
<text x="26.1" y="60.3">Alarm</text>
<text x="47.3" y="64.3">6.2k</text>
<text x="54.8" y="64.3">R38</text>
<text x="74.2" y="64.2">2</text>
<text x="74.2" y="61.7">1</text>
<text x="78.4" y="65.7">2B</text>
<text x="78.4" y="63.2">1B</text>
<text x="92.9" y="65.7">2C</text>
<text x="92.9" y="63.2">1C</text>
<text x="98.8" y="64.2">17</text>
<text x="98.8" y="61.7">18</text>
<text x="189.7" y="60.5">kWarn-</text>
<text x="26.1" y="67.7">#Warn</text>
<text x="47.3" y="71.7">6.2k</text>
<text x="54.8" y="71.7">R39</text>
<text x="74.2" y="69.1">4</text>
<text x="74.2" y="66.7">3</text>
<text x="74.2" y="71.6">5</text>
<text x="78.4" y="70.7">4B</text>
<text x="78.4" y="68.2">3B</text>
<text x="92.9" y="70.7">4C</text>
<text x="92.9" y="68.2">3C</text>
<text x="98.8" y="71.6">14</text>
<text x="98.8" y="69.1">15</text>
<text x="98.8" y="66.7">16</text>
<text x="136.1" y="68.7">+24BE</text>
<text x="26.1" y="75.2">#PRD</text>
<text x="74.2" y="76.6">7</text>
<text x="74.2" y="74.1">6</text>
<text x="78.4" y="75.7">6B</text>
<text x="78.4" y="73.2">5B</text>
<text x="92.9" y="75.7">6C</text>
<text x="92.9" y="73.2">5C</text>
<text x="98.8" y="76.6">12</text>
<text x="98.8" y="74.1">13</text>
<text x="138.9" y="75.4" transform="rotate(-90 138.9 75.4)">1</text>
<text x="139.7" y="77.2" transform="rotate(90 139.7 77.2)">+</text>
<text x="144.4" y="76.7">K3-1</text>
<text x="153.8" y="75.4" transform="rotate(-90 153.8 75.4)">8</text>
<text x="158.7" y="75.4" transform="rotate(-90 158.7 75.4)">6</text>
<text x="189.7" y="73">kPRD+</text>
<text x="26.1" y="82.7">#PRM</text>
<text x="47.3" y="79.2">6.2k</text>
<text x="54.8" y="79.2">R40</text>
<text x="74.2" y="79.1">8</text>
<text x="78.4" y="78.2">7B</text>
<text x="78.4" y="80.7">8B</text>
<text x="92.9" y="80.7">8C</text>
<text x="92.9" y="78.2">7C</text>
<text x="98.8" y="79.1">11</text>
<text x="144.4" y="79.2">FX2</text>
<text x="160.8" y="79.2">K3-3</text>
<text x="160.8" y="82.2">FX2</text>
<text x="173.2" y="79.2">VD15</text>
<text x="173.2" y="82.2">300B</text>
<text x="74.2" y="84.1">9</text>
<text x="78.4" y="85.6">GND</text>
<text x="82.9" y="89.2">ULN2803A</text>
<text x="90.5" y="85.6">COM</text>
<text x="98.8" y="84.1">10</text>
<text x="109.5" y="85.2">+24BE</text>
<text x="125" y="89.1">1#PRD</text>
<text x="138.9" y="88.9" transform="rotate(-90 138.9 88.9)">10</text>
<text x="158.7" y="87.6" transform="rotate(-90 158.7 87.6)">7</text>
<text x="64" y="91.7">GNDE</text>
<text x="189.7" y="90.4">kPRD-</text>
<text x="136.1" y="98.6">+24BE</text>
<text x="138.9" y="105.3" transform="rotate(-90 138.9 105.3)">1</text>
<text x="139.7" y="107" transform="rotate(90 139.7 107)">+</text>
<text x="144.4" y="106.6">K4-1</text>
<text x="153.8" y="105.3" transform="rotate(-90 153.8 105.3)">8</text>
<text x="158.7" y="105.3" transform="rotate(-90 158.7 105.3)">6</text>
<text x="189.7" y="102.8">kPRM+</text>
<text x="144.4" y="109.1">FX2</text>
<text x="160.8" y="109.1">K4-3</text>
<text x="160.8" y="112.1">FX2</text>
<text x="173.2" y="109.1">VD16</text>
<text x="173.2" y="112.1">300B</text>
<text x="125" y="119">1#PRM</text>
<text x="138.9" y="118.8" transform="rotate(-90 138.9 118.8)">10</text>
<text x="158.7" y="117.5" transform="rotate(-90 158.7 117.5)">7</text>
<text x="189.7" y="120.3">kPRM-</text>
<text x="164.3" y="127.7">R41</text>
<text x="59" y="133.5">+24BE</text>
<text x="114.5" y="133.9">VD17</text>
<text x="114.5" y="136.4">6.8B</text>
<text x="161.8" y="133">470</text>
<text x="164.3" y="136.4">R42</text>
<text x="134.9" y="138.7">_kPUSK+</text>
<text x="161.8" y="143.9">5.1k</text>
<text x="194.6" y="140.2">kPUSK+</text>
<text x="64.7" y="145.9">C30</text>
<text x="64.7" y="149.4">0.1u</text>
<text x="87.1" y="146.4">AV1</text>
<text x="107" y="148.9">VD19</text>
<text x="127" y="148.9">VD18</text>
<text x="136.9" y="146.4">R45</text>
<text x="136.9" y="148.9">1k</text>
<text x="146.9" y="146.4">R43</text>
<text x="146.9" y="148.9">1.2k</text>
<text x="23.2" y="154.9">PUSK</text>
<text x="47.3" y="150.2">R44</text>
<text x="107" y="151.4">1N4148WS</text>
<text x="127" y="151.4">18B</text>
<text x="156.8" y="150.9">C31</text>
<text x="156.8" y="154.4">0.1u</text>
<text x="47.3" y="160.4">2k</text>
<text x="114.5" y="157.6">R46</text>
<text x="134.9" y="158.6">_kPUSK-</text>
<text x="164.3" y="156.4">R47</text>
<text x="194.6" y="160.1">kPUSK-</text>
<text x="58.8" y="166.3">GNDE</text>
<text x="74.9" y="162.8">ACPL-M50L-500E</text>
<text x="112" y="162.8">100</text>
<text x="161.8" y="163.8">5.1k</text>
<text x="164.3" y="167.6">R48</text>
<text x="161.8" y="172.8">470</text>
<text x="164.3" y="177.5">R49</text>
<text x="59" y="183.3">+24BE</text>
<text x="114.5" y="183.7">VD20</text>
<text x="161.8" y="182.8">470</text>
<text x="114.5" y="186.2">6.8B</text>
<text x="134.9" y="188.5">_kCLR+</text>
<text x="164.3" y="186.2">R50</text>
<text x="194.6" y="189.9">kCLEAR+</text>
<text x="64.7" y="195.7">C32</text>
<text x="87.1" y="196.2">AV2</text>
<text x="136.9" y="196.2">R51</text>
<text x="146.9" y="196.2">R52</text>
<text x="161.8" y="193.7">5.1k</text>
<text x="47.3" y="199.9">R53</text>
<text x="64.7" y="199.2">0.1u</text>
<text x="107" y="198.7">VD21</text>
<text x="107" y="201.2">1N4148WS</text>
<text x="127" y="198.7">VD22</text>
<text x="127" y="201.2">18B</text>
<text x="136.9" y="198.7">1k</text>
<text x="146.9" y="198.7">1.2k</text>
<text x="156.8" y="200.7">C33</text>
<text x="21.7" y="204.6">CLEAR</text>
<text x="114.5" y="207.4">R54</text>
<text x="134.9" y="208.4">_kCLR-</text>
<text x="156.8" y="204.2">0.1u</text>
<text x="164.3" y="206.2">R55</text>
<text x="194.6" y="209.9">kCLEAR-</text>
<text x="47.3" y="210.1">2k</text>
<text x="74.9" y="212.6">ACPL-M50L-500E</text>
<text x="112" y="212.6">100</text>
<text x="161.8" y="213.6">5.1k</text>
<text x="58.8" y="216.1">GNDE</text>
<text x="164.3" y="217.3">R56</text>
<text x="161.8" y="222.6">470</text>
<text x="164.3" y="227.3">R57</text>
<text x="59" y="233">+24BE</text>
<text x="114.5" y="233.5">VD23</text>
<text x="161.8" y="232.5">470</text>
<text x="114.5" y="236">6.8B</text>
<text x="137.4" y="238.3">_kTM+</text>
<text x="164.3" y="236">R58</text>
<text x="194.6" y="239.7">kTM+</text>
<text x="64.7" y="245.5">C34</text>
<text x="87.1" y="246">AV3</text>
<text x="136.9" y="246">R59</text>
<text x="146.9" y="246">R60</text>
<text x="161.8" y="243.5">5.1k</text>
<text x="47.3" y="249.7">R61</text>
<text x="64.7" y="249">0.1u</text>
<text x="107" y="248.5">VD24</text>
<text x="107" y="251">1N4148WS</text>
<text x="127" y="248.5">VD25</text>
<text x="127" y="251">18B</text>
<text x="136.9" y="248.5">1k</text>
<text x="146.9" y="248.5">1.2k</text>
<text x="156.8" y="250.4">C35</text>
<text x="25.9" y="254.7">TM</text>
<text x="114.5" y="257.2">R62</text>
<text x="156.8" y="254">0.1u</text>
<text x="164.3" y="255.9">R63</text>
<text x="47.3" y="259.9">2k</text>
<text x="74.9" y="262.4">ACPL-M50L-500E</text>
<text x="112" y="262.4">100</text>
<text x="137.4" y="258.1">_kTM-</text>
<text x="161.8" y="263.4">5.1k</text>
<text x="192.2" y="259.7">kTM-</text>
<text x="58.8" y="265.9">GNDE</text>
<text x="164.3" y="267.1">R64</text>
<text x="161.8" y="272.4">470</text>
</g>
<g font-size="2">
<text x="162.3" y="140.2">V</text>
<text x="162.3" y="160.1">V</text>
<text x="162.3" y="190">V</text>
<text x="162.3" y="209.9">V</text>
<text x="162.3" y="239.8">V</text>
<text x="162.3" y="259.7">V</text>
</g>
</svg>
